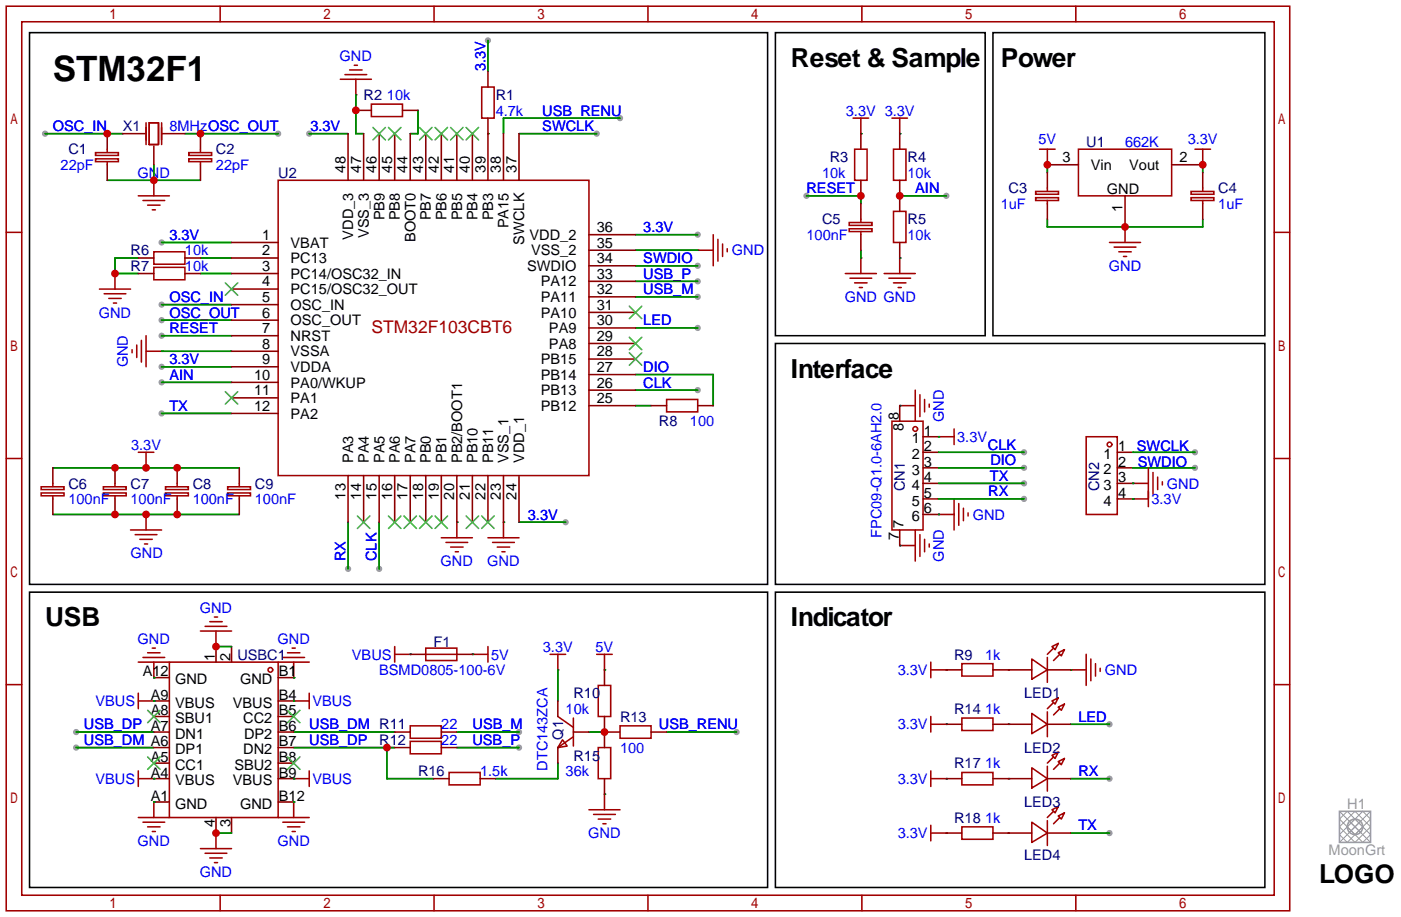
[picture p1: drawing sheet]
<svg xmlns="http://www.w3.org/2000/svg" width="229mm" height="150mm" viewBox="0 0 229 150" stroke-linecap="round" stroke-linejoin="round" font-family="sans-serif">
<g fill="#999">
<circle cx="12.4" cy="122.2" r=".51"/>
<circle cx="12.4" cy="119.6" r=".51"/>
<circle cx="26.4" cy="67.6" r=".51"/>
<circle cx="26.4" cy="62.5" r=".51"/>
<circle cx="26.4" cy="59.9" r=".51"/>
<circle cx="26.4" cy="54.9" r=".51"/>
<circle cx="26.4" cy="52.3" r=".51"/>
<circle cx="26.4" cy="49.8" r=".51"/>
<circle cx="26.4" cy="39.6" r=".51"/>
<circle cx="84.8" cy="122.2" r=".51"/>
<circle cx="84.8" cy="119.6" r=".51"/>
<circle cx="101.3" cy="19.3" r=".51"/>
<circle cx="97.5" cy="21.8" r=".51"/>
<circle cx="131.8" cy="32" r=".51"/>
<circle cx="154.7" cy="32" r=".51"/>
<circle cx="181.4" cy="118.4" r=".51"/>
<circle cx="56.9" cy="93" r=".51"/>
<circle cx="62" cy="93" r=".51"/>
<circle cx="92.5" cy="85.3" r=".51"/>
<circle cx="114" cy="38.4" r=".51"/>
<circle cx="50.5" cy="21.8" r=".51"/>
<circle cx="114" cy="43.4" r=".51"/>
<circle cx="114" cy="46" r=".51"/>
<circle cx="114" cy="48.5" r=".51"/>
<circle cx="114" cy="53.6" r=".51"/>
<circle cx="114" cy="63.8" r=".51"/>
<circle cx="120.4" cy="119.6" r=".51"/>
<circle cx="79.8" cy="6.6" r=".51"/>
<circle cx="181.4" cy="136.1" r=".51"/>
<circle cx="181.4" cy="127.3" r=".51"/>
<circle cx="45.5" cy="21.8" r=".51"/>
<circle cx="7.4" cy="21.8" r=".51"/>
<circle cx="167.4" cy="81.5" r=".51"/>
<circle cx="167.4" cy="79" r=".51"/>
<circle cx="167.4" cy="73.9" r=".51"/>
<circle cx="167.4" cy="76.5" r=".51"/>
<circle cx="195.3" cy="73.9" r=".51"/>
<circle cx="195.3" cy="76.5" r=".51"/>
</g>
<g fill="none" stroke="#a10000" stroke-width=".25">
<path d="M1 1h209.8v147.8h-209.8zM3.6 3.6h204.7v142.7h-204.7zM36 1v2.6M55.6 13h5.1M56.4 12.2h3.5M57.1 11.4h2.1M57.9 10.7h.5M58.2 13v2.5M60.7 17h5.1v2h-5.1zM71 1v2.6M78.7 14.2h2.1v5.1h-2.1zM105.9 1v2.6"/>
<path d="M139.4 19.3h2.6M140.7 19.3v2.5M140.9 1v2.6M145.8 19.3h2.5M147.1 19.3v2.5M175.9 1v2.6M1 38h2.6M15.6 24.9h3.8v.5h-3.8zM15.6 26h3.8v.4h-3.8zM17.5 24.4v.5M17.5 26.4v.5M22.6 32h5.1"/>
<path d="M23.4 32.8h3.5M23.9 20.1v3.5M24.1 33.5h2.1M24.4 20.1h1.5v3.5h-1.5zM24.9 34.3h.5M25.1 29.5v2.5M26.4 20.1v3.5M30.9 24.9h3.7v.5h-3.7zM30.9 26h3.7v.4h-3.7zM32.8 24.4v.5M32.8 26.4v.5M45.5 29.5h50.8v48.2h-50.8z"/>
<path d="M116.6 38.4v5M117.3 39.1v3.6M118.1 39.9v2M138.8 36.4h3.7v.4h-3.7zM138.8 37.4h3.7v.4h-3.7zM139.7 24.4h2v5.1h-2zM140.7 35.8v.5M140.7 37.8v.6M146 24.4h2.1v5.1h-2.1zM146 34.5h2.1v5.1h-2.1zM169.3 31.3h3.7v.4h-3.7zM169.3 32.3h3.7v.5h-3.7z"/>
<path d="M169.9 24.4h2.6M171.2 24.4v2.5M171.2 30.7v.5M171.2 32.8v.5M176.3 24.4h15.2v7.6h-15.2zM181.4 39.6h5M183.9 37.1v2.5M194.7 31.3h3.7v.4h-3.7zM194.7 32.3h3.7v.5h-3.7zM195.3 24.4h2.6M196.6 24.4v2.5M196.6 30.7v.5"/>
<path d="M196.6 32.8v.5M208.3 38h2.5M16.3 47.2h5M17 48h3.6M17.8 48.8h2M18.5 49.5h.5M18.8 44.7v2.5M21.6 57.1v.6M22.4 56.4v2M23.1 55.6v3.6M23.9 57.4h2.5M23.9 54.9v5"/>
<path d="M25.1 41.1h5.1v2.1h-5.1zM25.1 43.7h5.1v2h-5.1zM114 40.9h2.6M118.9 40.6v.5M138.2 44.7h5.1M138.9 45.5h3.6M139.7 46.2h2M140.5 47h.5M140.7 42.2v2.5M144.5 44.7h5.1M145.3 45.5h3.5M146 46.2h2.1"/>
<path d="M146.8 47h.5M147.1 42.2v2.5M182.1 40.4h3.6M182.9 41.1h2M183.6 41.9h.5M1 74.9h2.6M6.7 79.6h3.8v.4h-3.8zM8.6 79v.5M16.9 79.6h3.7v.4h-3.7zM18.8 79v.5M22.6 73.9h2.5M23.9 73.9v2.6"/>
<path d="M27.1 79.6h3.7v.4h-3.7zM29 79v.5M37.2 79.6h3.7v.4h-3.7zM39.1 79v.5M109 65.3h5v2h-5zM145.8 68.8h5.1v17.8h-5.1zM147.1 66.3h2.5M149.6 63.8v5M150.4 64.5v3.6M151.1 65.3v2M151.9 66v.5M153.4 71.4h2.6"/>
<path d="M156 70.1v2.5M177.5 71.4h5.1v12.7h-5.1zM185.2 79h2.5M187.7 76.5v6.3M188.5 77.2v3.6M189.2 78v2M190 78.7v.5M208.3 74.9h2.5M6.7 80.6h3.8v.4h-3.8zM8.6 81v.5M16.9 80.6h3.7v.4h-3.7zM18.8 81v.5"/>
<path d="M21.3 86.6h5.1M22.1 87.4h3.6M22.9 88.1h2M23.6 88.9h.5M23.9 84.1v2.5M27.1 80.6h3.7v.4h-3.7zM29 81v.5M37.2 80.6h3.7v.4h-3.7zM39.1 81v.5M72.1 87.9h5.1M72.9 88.6h3.6M73.7 89.4h2"/>
<path d="M74.4 90.2h.5M74.7 85.3v2.6M79.8 87.9h5M80.5 88.6h3.6M81.3 89.4h2M82 90.2h.5M82.3 85.3v2.6M147.1 89.2h2.5M149.6 86.6v5.1M150.4 87.4v3.5M151.1 88.1v2.1M151.9 88.9v.5"/>
<path d="M153.4 84.1h2.6M156 81.5v5.1M156.7 82.3v3.6M157.5 83.1v2M158.2 83.8v.5M185.2 81.5h2.5M1 111.9h2.6M22.6 108.2h5.1M22.6 114.6h2.5M22.6 113.3v2.5M23.4 107.4h3.5M24.1 106.7h2.1"/>
<path d="M24.9 105.9h.5M25.1 108.2v2.5M27.7 108.2h17.8v25.4h-17.8zM32.8 103.1h5M33.5 102.4h3.6M34.3 101.6h2M35.1 100.8h.5M35.3 103.1v2.6M45.5 108.2h5M46.2 107.4h3.6M47 106.7h2M47.8 105.9h.5"/>
<path d="M48 108.2v2.5M48 114.6h2.5M50.5 113.3v2.5M64.5 106.9h2.6M64.5 105.7v2.5M67.1 118.6h5v2h-5zM69.6 105.9h5.1v2h-5.1zM69.6 106.9h5.1M77.2 106.9h2.6M79.8 105.7v2.5M89.9 106.9h2.6M91.2 106.9v2.6"/>
<path d="M91.2 117.1l2.5 1.8M93.7 117.3v4.6M97.5 106.9h2.6M97.8 112h2v5.1h-2zM98.8 106.9v2.6M101.3 118.6h5.1v2h-5.1zM152.1 109.5h2.6M152.1 108.2v2.5M152.1 117.1v2.5M152.1 118.4h2.6M157.2 108.5h5.1v2h-5.1zM157.2 117.3h5.1v2.1h-5.1z"/>
<path d="M168.7 116.6l2.5 1.8-2.5 1.5zM168.7 107.7l2.5 1.8-2.5 1.5zM171.2 107.4v4.1M171.2 116.3v4.1M172 114.6l1-.6-.5 1.1zM172 105.7l1-.5-.5 1zM172.2 114.8l-1 1M172.2 105.9l-1 1M173 115.6l1-.5-.5 1zM173 106.7l1-.5-.5 1zM173.2 115.8l-1 1M173.2 106.9l-1 1"/>
<path d="M175 109.5h2.5M177.5 106.9v5.1M178.3 107.7v3.6M179.1 108.5v2M179.8 109.2v.5M208.3 111.9h2.5M22.6 133.6h5.1M22.6 127.3h2.5M22.6 126v2.5M23.4 134.4h3.5M24.1 135.1h2.1M24.9 135.9h.5"/>
<path d="M25.1 131.1v2.5M32.8 138.7h5M33.5 139.4h3.6M35.3 136.1v2.6M45.5 133.6h5M46.2 134.4h3.6M47 135.1h2M47.8 135.9h.5M48 131.1v2.5M48 127.3h2.5M50.5 126v2.5M67.1 121.2h5v2h-5z"/>
<path d="M73.4 126.2h5.1v2.1h-5.1zM91.9 120.9l.8 1-1.5 .3zM93.7 120.4l-2.5 1.8M96.3 132.3h5M97 133.1h3.6M97.8 122.2h2v5.1h-2zM97.8 133.9h2M98.6 134.6h.5M98.8 129.8v2.5M152.1 126v2.5M152.1 134.9v2.5M152.1 127.3h2.6"/>
<path d="M152.1 136.1h2.6M157.2 126.2h5.1v2.1h-5.1zM157.2 135.1h5.1v2.1h-5.1zM168.7 134.4l2.5 1.7-2.5 1.6zM168.7 125.5l2.5 1.8-2.5 1.5zM171.2 125.2v4.1M171.2 134.1v4.1M172 132.3l1-.5-.5 1zM172 123.4l1-.5-.5 1.1zM172.2 132.6l-1 1M172.2 123.7l-1 1M173 133.3l1-.5-.5 1.1z"/>
<path d="M173 124.5l1-.5-.5 1zM173.2 133.6l-1 1M173.2 124.7l-1 1M34.3 140.2h2M35.1 141h.5M36 146.3v2.5M71 146.3v2.5M105.9 146.3v2.5M140.9 146.3v2.5M175.9 146.3v2.5"/>
<circle cx="149.6" cy="70.1" r=".38"/>
<circle cx="181.4" cy="72.6" r=".38"/>
<circle cx="44.2" cy="109.5" r=".38"/>
</g>
<path d="M4.8 5.3h120.7v90.2h-120.7zM126.7 5.3h34.3v49.6h-34.3zM162.3 5.3h44.5v49.6h-44.5zM126.7 56.1h80.1v39.4h-80.1zM4.8 96.8h120.7v48.2h-120.7zM126.7 96.8h80.1v48.2h-80.1z" fill="none" stroke="#000" stroke-width=".25"/>
<g fill="none" stroke="#870000" stroke-width=".25">
<path d="M58.2 15.5h.1M58.2 18h2.5M65.8 18h2.5M79.8 11.7v2.5M79.8 19.3v10.2M17.5 21.8v2.6M17.5 26.9v2.6M20.1 21.8h3.8M25.1 29.5h.1M25.1 23.9v3M26.4 21.8h3.8M32.8 21.8v2.6"/>
<path d="M32.8 26.9v2.6M37.8 39.6h7.7M56.9 21.8v7.7M59.4 21.8v7.7M62 21.8v7.7M64.5 21.8v7.7M67.1 21.8v7.7M69.6 21.8v7.7M72.1 21.8v7.7M74.7 21.8v7.7M77.2 21.8v7.7M82.3 21.8v7.7"/>
<path d="M84.8 21.8v7.7M96.3 38.4h7.6M140.7 21.8h.1M140.7 21.8v2.6M140.7 29.5v2.5M140.7 33.3v2.5M140.7 38.4v2.5M147.1 21.8h.1M147.1 21.8v2.6M147.1 29.5v5M147.1 39.6v2.6M171.2 26.9h.1"/>
<path d="M171.2 28.2v2.5M171.2 33.3v2.5M171.2 26.9h5.1M183.9 37.1h.1M183.9 32v5.1M191.5 26.9h5.1M196.6 26.9h.1M196.6 28.2v2.5M196.6 33.3v2.5M18.8 44.7h.1M22.6 42.2h2.5M22.6 44.7h2.5"/>
<path d="M26.4 57.4h.1M30.2 42.2h2.6M30.2 44.7h2.6M37.8 42.2h7.7M37.8 44.7h7.7M37.8 47.2h7.7M37.8 49.8h7.7M37.8 52.3h7.7M37.8 54.9h7.7M37.8 57.4h7.7M37.8 59.9h7.7M96.3 58.7h7.6"/>
<path d="M96.3 56.1h7.6M96.3 53.6h7.6M96.3 51.1h7.6M96.3 48.5h7.6M96.3 46h7.6M96.3 43.4h7.6M96.3 40.9h7.6M114 40.9h.1M140.7 42.2h.1M147.1 42.2h.1M8.6 76.5v2.5M18.8 76.5v2.5"/>
<path d="M23.9 76.5h.1M29 76.5v2.5M37.8 62.5h7.7M37.8 65h7.7M37.8 67.6h7.7M39.1 76.5v2.5M56.9 77.7v7.6M59.4 77.7v7.6M62 77.7v7.6M64.5 77.7v7.6M67.1 77.7v7.6M69.6 77.7v7.6"/>
<path d="M72.1 77.7v7.6M74.7 77.7v7.6M77.2 77.7v7.6M79.8 77.7v7.6M82.3 77.7v7.6M84.8 77.7v7.6M96.3 66.3h7.6M96.3 63.8h7.6M96.3 61.2h7.6M106.4 66.3h2.6M114 66.3h2.6M147.1 66.3h.1"/>
<path d="M147.1 66.3v2.5M150.9 71.4h2.5M150.9 73.9h2.5M150.9 76.5h2.5M150.9 79h2.5M153.4 71.4h.1M182.6 73.9h2.6M182.6 76.5h2.6M182.6 79h2.6M185.2 79h.1M8.6 81.5v2.6M18.8 81.5v2.6"/>
<path d="M23.9 84.1h.1M29 81.5v2.6M39.1 81.5v2.6M74.7 85.3h.1M82.3 85.3h.1M147.1 89.2h.1M147.1 86.6v2.6M150.9 81.5h2.5M150.9 84.1h2.5M153.4 84.1h.1M182.6 81.5h2.6M185.2 81.5h.1"/>
<path d="M25.1 110.7h.1M25.1 114.6h.1M25.1 119.6h2.6M25.1 110.7h2.6M25.1 114.6h2.6M25.1 117.1h2.6M35.3 105.7h.1M35.3 105.7v2.5M37.8 105.7v2.5M45.5 119.6h2.5M45.5 110.7h2.5M45.5 114.6h2.5"/>
<path d="M45.5 117.1h2.5M48 110.7h.1M48 114.6h.1M64.5 119.6h2.6M67.1 106.9h.1M67.1 106.9h2.5M72.1 119.6h2.6M74.7 106.9h2.5M77.2 106.9h.1M91.2 109.5h.1M91.2 114.6v2.5M93.7 119.6h2.6"/>
<path d="M98.8 109.5h.1M98.8 109.5v2.5M98.8 117.1v5.1M98.8 119.6h2.5M106.4 119.6h2.6M154.7 109.5h.1M154.7 118.4h.1M154.7 109.5h2.5M154.7 118.4h2.5M162.3 109.5h6.4M162.3 118.4h6.4M171.2 109.5h3.8"/>
<path d="M171.2 118.4h3.8M175 109.5h.1M25.1 131.1h.1M25.1 127.3h.1M25.1 127.3h2.6M25.1 122.2h2.6M25.1 124.7h2.6M25.1 131.1h2.6M35.3 136.1h.1M35.3 133.6v2.5M37.8 133.6v2.5M45.5 127.3h2.5"/>
<path d="M45.5 122.2h2.5M45.5 124.7h2.5M45.5 131.1h2.5M48 131.1h.1M48 127.3h.1M64.5 122.2h2.6M70.9 127.3h2.5M72.1 122.2h2.6M78.5 127.3h2.5M91.2 122.2v2.5M98.8 129.8h.1M98.8 127.3v2.5"/>
<path d="M154.7 127.3h.1M154.7 136.1h.1M154.7 127.3h2.5M154.7 136.1h2.5M162.3 127.3h6.4M162.3 136.1h6.4M171.2 127.3h3.8M171.2 136.1h3.8"/>
</g>
<g fill="none" stroke="#008700" stroke-width=".25">
<path d="M58.2 15.5v6.3h1.2M68.3 18v3.8h-1.2M79.8 6.6v5.1M101.3 19.3h-19v2.5M7.4 21.8h12.7M17.5 29.5h15.3M25.1 26.9v2.6M26.4 39.6h11.4M30.2 21.8h15.3M50.5 21.8h6.4M79.8 21.8h.1M84.8 21.8h12.7"/>
<path d="M103.9 38.4h10.1M131.8 32h8.9v1.3M140.7 21.8h.1M147.1 21.8h.1M147.1 32h7.6M171.2 35.8v1.3h25.4v-1.3M171.2 26.9v1.3M196.6 26.9v1.3M22.6 42.2h-3.8v2.5h3.8M26.4 57.4h11.4M26.4 59.9h11.4M26.4 54.9h11.4"/>
<path d="M26.4 52.3h11.4M26.4 49.8h11.4M32.8 42.2h5M32.8 44.7h5M103.9 40.9h10.1M103.9 43.4h10.1M103.9 46h10.1M103.9 48.5h10.1M103.9 53.6h10.1M140.7 40.9v1.3M147.1 42.2h.1M8.6 76.5h30.5"/>
<path d="M26.4 67.6h11.4M26.4 62.5h11.4M103.9 61.2h12.7v5.1M103.9 63.8h10.1M103.9 66.3h2.5M147.1 66.3h.1M153.4 71.4h.1M153.4 76.5h14M153.4 79h14M153.4 73.9h14M185.2 79h.1M185.2 76.5h10.1"/>
<path d="M185.2 73.9h10.1M8.6 84.1h30.5M56.9 85.3v7.7M62 85.3v7.7M74.7 85.3h.1M82.3 85.3h.1M84.8 85.3h7.7M147.1 89.2h.1M153.4 84.1h.1M153.4 81.5h14M185.2 81.5h.1M12.4 119.6h12.7"/>
<path d="M25.1 114.6h.1M25.1 110.7h.1M35.3 105.7h2.5M48 114.6h.1M48 110.7h.1M48 119.6h16.5M67.1 106.9h.1M74.7 119.6h10.1M77.2 106.9h.1M91.2 109.5v5.1M96.3 119.6h2.5M98.8 109.5h.1"/>
<path d="M109 119.6h11.4M154.7 109.5h.1M154.7 118.4h.1M164.8 109.5h.1M164.8 118.4h.1M175 109.5h.1M175 118.4h6.4M12.4 122.2h12.7M25.1 127.3h.1M25.1 131.1h.1M35.3 136.1h2.5M48 127.3h.1"/>
<path d="M48 131.1h.1M48 122.2h16.5M63.2 122.2v5.1h7.7M74.7 122.2h10.1M91.2 124.7v2.6h-10.2M98.8 129.8h.1M154.7 127.3h.1M154.7 136.1h.1M164.8 127.3h.1M164.8 136.1h.1M175 127.3h6.4M175 136.1h6.4"/>
</g>
<g fill="none" stroke="#3c3" stroke-width=".25">
<path d="M61 20.8l2 2.1M63 20.8l-2 2.1M63.5 20.8l2 2.1M65.5 20.8l-2 2.1M68.6 20.8l2 2.1M70.6 20.8l-2 2.1M71.1 20.8l2.1 2.1M73.2 20.8l-2.1 2.1M73.7 20.8l2 2.1M75.7 20.8l-2 2.1M76.2 20.8l2 2.1M78.2 20.8l-2 2.1"/>
<path d="M36.8 46.2l2.1 2.1M38.9 46.2l-2.1 2.1M102.9 57.7l2 2M102.9 55.1l2 2M102.9 50l2 2.1M104.9 50l-2 2.1M104.9 57.7l-2 2M104.9 55.1l-2 2M36.8 64l2.1 2M38.9 64l-2.1 2M58.4 84.3l2.1 2.1M60.5 84.3l-2.1 2.1"/>
<path d="M63.5 84.3l2 2.1M65.5 84.3l-2 2.1M66 84.3l2.1 2.1M68.1 84.3l-2.1 2.1M68.6 84.3l2 2.1M70.6 84.3l-2 2.1M71.1 84.3l2.1 2.1M73.2 84.3l-2.1 2.1M76.2 84.3l2 2.1M78.2 84.3l-2 2.1M78.7 84.3l2.1 2.1M80.8 84.3l-2.1 2.1"/>
<path d="M24.1 116.1l2.1 2M26.2 116.1l-2.1 2M47 116.1l2 2M49 116.1l-2 2M24.1 123.7l2.1 2M26.2 123.7l-2.1 2M47 123.7l2 2M49 123.7l-2 2"/>
</g>
<path d="M218.9 135.1l2.6-2.5 2.5 2.5-2.5 2.6zM218.9 132.6l5.1 5.1M220.2 132.6l3.8 3.8-1.2 1.3-3.9-3.8zM222.8 132.6l1.2 1.3-3.8 3.8-1.3-1.3zM224 132.6l-5.1 5.1" fill="none" stroke="#999" stroke-width=".16"/>
<g fill="none" stroke="#999" stroke-width=".25">
<path d="M218.9 132.6h5.1v5.1h-5.1z"/>
<circle cx="221.5" cy="135.1" r="1.27"/>
</g>
<g fill="#c00">
<circle cx="18.8" cy="44.7" r=".63"/>
<circle cx="63.2" cy="122.2" r=".63"/>
<circle cx="29" cy="76.5" r=".63"/>
<circle cx="23.9" cy="76.5" r=".63"/>
<circle cx="18.8" cy="76.5" r=".63"/>
<circle cx="29" cy="84.1" r=".63"/>
<circle cx="23.9" cy="84.1" r=".63"/>
<circle cx="18.8" cy="84.1" r=".63"/>
<circle cx="140.7" cy="32" r=".63"/>
<circle cx="147.1" cy="32" r=".63"/>
<circle cx="196.6" cy="26.9" r=".63"/>
<circle cx="58.2" cy="18" r=".63"/>
<circle cx="171.2" cy="26.9" r=".63"/>
<circle cx="183.9" cy="37.1" r=".63"/>
<circle cx="98.8" cy="119.6" r=".63"/>
<circle cx="32.8" cy="21.8" r=".63"/>
<circle cx="17.5" cy="21.8" r=".63"/>
<circle cx="25.1" cy="29.5" r=".63"/>
<circle cx="35.3" cy="105.7" r=".63"/>
<circle cx="35.3" cy="136.1" r=".63"/>
</g>
<text font-size="5.7" x="8.6" y="13.2">STM32F1</text>
<g font-size="4.3">
<text x="129.3" y="10.9">Reset &amp; Sample</text>
<text x="163.6" y="10.9">Power</text>
<text x="129.3" y="61.7">Interface</text>
<text x="7.4" y="102.4">USB</text>
<text x="129.3" y="102.4">Indicator</text>
<text x="215.6" y="144.3">LOGO</text>
</g>
<text font-size="2.9" fill="#a00000" x="60.7" y="54.4">STM32F103CBT6</text>
<g font-size="2.4" fill="#00f">
<text x="55.5" y="10">GND</text>
<text x="79.3" y="11.7" transform="rotate(-90 79.3 11.7)">3.3V</text>
<text x="63.2" y="16.3">10k</text>
<text x="8.6" y="21.4">OSC_IN</text>
<text x="27.7" y="21.4">8MHzOSC_OUT</text>
<text x="50.7" y="21.4">3.3V</text>
<text x="81" y="18.9">4.7k</text>
<text x="88.6" y="18.9">USB_RENU</text>
<text x="88.6" y="21.4">SWCLK</text>
<text x="138.3" y="18.9">3.3V 3.3V</text>
<text x="169.7" y="23.5">5V</text>
<text x="183.9" y="24">662K</text>
<text x="194.1" y="23.5">3.3V</text>
<text x="9.9" y="27.8">22pF</text>
<text x="22.5" y="29">GND</text>
<text x="35.3" y="27.8">22pF</text>
<text x="134.4" y="29">10k</text>
<text x="148.3" y="29">10k</text>
<text x="131.8" y="31.6">RESET</text>
<text x="149.6" y="31.6">AIN</text>
<text x="163.6" y="34.1">1uF</text>
<text x="199.1" y="34.1">1uF</text>
<text x="27.7" y="39.2">3.3V</text>
<text x="30.2" y="41.7">10k</text>
<text x="105.2" y="37.9">3.3V</text>
<text x="119.6" y="41.7">GND</text>
<text x="131.8" y="39.2">100nF</text>
<text x="148.3" y="39.2">10k</text>
<text x="30.2" y="44.3">10k</text>
<text x="105.2" y="43">SWDIO</text>
<text x="105.2" y="45.6">USB_P</text>
<text x="181.3" y="44.3">GND</text>
<text x="16.2" y="51.9">GND</text>
<text x="27.7" y="51.9">OSC_OUT</text>
<text x="27.7" y="49.4">OSC_IN</text>
<text x="105.2" y="48.1">USB_M</text>
<text x="105.2" y="53.2">LED</text>
<text x="138.1" y="49.4">GND GND</text>
<text x="27.7" y="59.5">3.3V</text>
<text x="27.7" y="54.4">RESET</text>
<text x="20.9" y="60" transform="rotate(-90 20.9 60)">GND</text>
<text x="27.7" y="62.1">AIN</text>
<text x="105.2" y="60.8">DIO</text>
<text x="105.2" y="63.3">CLK</text>
<text x="27.7" y="67.1">TX</text>
<text x="112.8" y="69.7">100</text>
<text x="154.3" y="68.9" transform="rotate(-90 154.3 68.9)">GND</text>
<text x="21.4" y="73.5">3.3V</text>
<text x="156.5" y="72.2">3.3V</text>
<text x="161.5" y="73.5">CLK</text>
<text x="161.9" y="76">DIO</text>
<text x="185.8" y="73.7">SWCLK</text>
<text x="186" y="76.3">SWDIO</text>
<text x="11.2" y="82.4">100nF</text>
<text x="21.3" y="82.4">100nF</text>
<text x="31.5" y="82.4">100nF</text>
<text x="41.7" y="82.4">100nF</text>
<text x="161.5" y="81.1">RX</text>
<text x="161.8" y="78.6">TX</text>
<text x="188.2" y="82.4">3.3V</text>
<text x="190.8" y="79.8">GND</text>
<text x="86.3" y="84.9">3.3V</text>
<text x="144.1" y="87.9" transform="rotate(-90 144.1 87.9)">FPC09-Q1.0-6AH2.0</text>
<text x="159" y="84.9">GND</text>
<text x="21.3" y="91.3">GND</text>
<text x="56.5" y="91.7" transform="rotate(-90 56.5 91.7)">RX</text>
<text x="61.6" y="91.7" transform="rotate(-90 61.6 91.7)">CLK</text>
<text x="72" y="92.5">GND</text>
<text x="79.7" y="92.5">GND</text>
<text x="154.3" y="91.8" transform="rotate(-90 154.3 91.8)">GND</text>
<text x="32.7" y="100.2">GND</text>
<text x="22.5" y="105.2">GND</text>
<text x="45.4" y="105.2">GND</text>
<text x="57.5" y="107.8">VBUS</text>
<text x="80.3" y="107.8">5V</text>
<text x="88.7" y="106.5">3.3V</text>
<text x="97.3" y="106.5">5V</text>
<text x="161" y="107.8">1k</text>
<text x="62" y="110.3">BSMD0805-100-6V</text>
<text x="146.7" y="110.3">3.3V</text>
<text x="180.6" y="110.3">GND</text>
<text x="13.7" y="119.2">USB_DP A7</text>
<text x="15.6" y="115.4">VBUS</text>
<text x="50.5" y="119.2">USB_DM R11</text>
<text x="51.1" y="115.4">VBUS</text>
<text x="72.1" y="119.2">22</text>
<text x="77.2" y="119.2">USB_M</text>
<text x="92.5" y="116.7">10k</text>
<text x="107.7" y="119.2">USB_RENU</text>
<text x="146.7" y="119.2">3.3V</text>
<text x="161" y="116.7">1k</text>
<text x="176.3" y="117.9">LED</text>
<text x="13.7" y="121.8">USB_DM A6</text>
<text x="50.5" y="121.8">USB_DP</text>
<text x="72.1" y="121.8">22</text>
<text x="77.2" y="121.8">USB_P</text>
<text x="89.5" y="126" transform="rotate(-90 89.5 126)">DTC143ZCA</text>
<text x="101.3" y="123">100</text>
<text x="161" y="125.6">1k</text>
<text x="15.6" y="128.1">VBUS</text>
<text x="51.1" y="128.1">VBUS</text>
<text x="78.5" y="126.8">1.5k</text>
<text x="92.5" y="126.8">36k</text>
<text x="146.7" y="128.1">3.3V</text>
<text x="176.3" y="126.8">RX</text>
<text x="96.2" y="137">GND</text>
<text x="146.7" y="137">3.3V</text>
<text x="161" y="134.5">1k</text>
<text x="176.3" y="135.7">TX</text>
<text x="22.5" y="138.3">GND</text>
<text x="32.7" y="143.3">GND</text>
<text x="45.4" y="138.3">GND</text>
</g>
<g font-size="2.4" fill="#000080">
<text x="59.4" y="16.3">R2</text>
<text x="81" y="16.3">R1</text>
<text x="20.1" y="21.4">X1</text>
<text x="177.5" y="24">U1</text>
<text x="11.2" y="25.2">C1</text>
<text x="35.3" y="25.2">C2</text>
<text x="45.5" y="29">U2</text>
<text x="135.6" y="26.5">R3</text>
<text x="148.3" y="26.5">R4</text>
<text x="164.8" y="31.6">C3</text>
<text x="199.1" y="31.6">C4</text>
<text x="21.3" y="41.7">R6</text>
<text x="134.4" y="36.7">C5</text>
<text x="148.3" y="36.7">R5</text>
<text x="21.3" y="44.3">R7</text>
<text x="107.7" y="69.7">R8</text>
<text x="11.2" y="79.8">C6</text>
<text x="21.3" y="79.8">C7</text>
<text x="31.5" y="79.8">C8</text>
<text x="41.7" y="79.8">C9</text>
<text x="147.9" y="80.3" transform="rotate(-90 147.9 80.3)">CN1</text>
<text x="179.7" y="80.3" transform="rotate(-90 179.7 80.3)">CN2</text>
<text x="38.8" y="107.8">USBC1</text>
<text x="70.9" y="105.7">F1</text>
<text x="156" y="107.8">R9</text>
<text x="93.7" y="114.1">R10</text>
<text x="101.3" y="117.9">R13</text>
<text x="156" y="116.7">R14</text>
<text x="167.4" y="114.1">LED1</text>
<text x="62" y="121.8">R12</text>
<text x="92" y="120.9" transform="rotate(-90 92 120.9)">Q1</text>
<text x="93.7" y="124.3">R15</text>
<text x="156" y="125.6">R17</text>
<text x="167.4" y="123">LED2</text>
<text x="68.3" y="126.8">R16</text>
<text x="167.4" y="131.9">LED3</text>
<text x="156" y="134.5">R18</text>
<text x="167.4" y="140.5">LED4</text>
</g>
<g font-size="2.4">
<text x="56.5" y="28.2" transform="rotate(-90 56.5 28.2)">48</text>
<text x="59" y="28.2" transform="rotate(-90 59 28.2)">47</text>
<text x="61.6" y="28.2" transform="rotate(-90 61.6 28.2)">46</text>
<text x="64.1" y="28.2" transform="rotate(-90 64.1 28.2)">45</text>
<text x="66.6" y="28.2" transform="rotate(-90 66.6 28.2)">44</text>
<text x="69.2" y="28.2" transform="rotate(-90 69.2 28.2)">43</text>
<text x="71.7" y="28.2" transform="rotate(-90 71.7 28.2)">42</text>
<text x="74.3" y="28.2" transform="rotate(-90 74.3 28.2)">41</text>
<text x="76.8" y="28.2" transform="rotate(-90 76.8 28.2)">40</text>
<text x="79.3" y="28.2" transform="rotate(-90 79.3 28.2)">39</text>
<text x="81.9" y="28.2" transform="rotate(-90 81.9 28.2)">38</text>
<text x="84.4" y="28.2" transform="rotate(-90 84.4 28.2)">37</text>
<text x="173.7" y="26.5">3</text>
<text x="178.3" y="27.8">Vin</text>
<text x="184.6" y="27.8">Vout</text>
<text x="192.8" y="26.5">2</text>
<text x="62.8" y="36" transform="rotate(-90 62.8 36)">PB9</text>
<text x="65.4" y="36" transform="rotate(-90 65.4 36)">PB8</text>
<text x="70.4" y="36" transform="rotate(-90 70.4 36)">PB7</text>
<text x="73" y="36" transform="rotate(-90 73 36)">PB6</text>
<text x="75.5" y="36" transform="rotate(-90 75.5 36)">PB5</text>
<text x="78.1" y="36" transform="rotate(-90 78.1 36)">PB4</text>
<text x="80.6" y="36" transform="rotate(-90 80.6 36)">PB3</text>
<text x="180.9" y="31.7">GND</text>
<text x="183.5" y="34.6" transform="rotate(-90 183.5 34.6)">1</text>
<text x="42.9" y="39.2">1</text>
<text x="42.9" y="41.7">2</text>
<text x="47.5" y="40.5">VBAT</text>
<text x="57.7" y="39.2" transform="rotate(-90 57.7 39.2)">VDD_3</text>
<text x="60.3" y="38.9" transform="rotate(-90 60.3 38.9)">VSS_3</text>
<text x="67.9" y="39.6" transform="rotate(-90 67.9 39.6)">BOOT0</text>
<text x="83.1" y="37.3" transform="rotate(-90 83.1 37.3)">PA15</text>
<text x="85.7" y="40" transform="rotate(-90 85.7 40)">SWCLK</text>
<text x="86.6" y="39.2">VDD_2</text>
<text x="86.8" y="41.7">VSS_2</text>
<text x="97.5" y="40.5">35</text>
<text x="97.5" y="37.9">36</text>
<text x="42.9" y="44.3">3</text>
<text x="42.9" y="46.8">4</text>
<text x="47.5" y="43">PC13</text>
<text x="47.5" y="45.6">PC14/OSC32_IN</text>
<text x="86.2" y="44.3">SWDIO</text>
<text x="88.4" y="46.8">PA12</text>
<text x="97.5" y="45.6">33</text>
<text x="97.5" y="43">34</text>
<text x="42.9" y="49.4">5</text>
<text x="42.9" y="51.9">6</text>
<text x="47.5" y="48.1">PC15/OSC32_OUT</text>
<text x="47.5" y="50.6">OSC_IN</text>
<text x="47.5" y="53.2">OSC_OUT</text>
<text x="88.4" y="51.9">PA10</text>
<text x="88.4" y="49.4">PA11</text>
<text x="97.5" y="53.2">30</text>
<text x="97.5" y="50.6">31</text>
<text x="97.5" y="48.1">32</text>
<text x="42.9" y="54.4">7</text>
<text x="42.9" y="57">8</text>
<text x="42.9" y="59.5">9</text>
<text x="47.5" y="55.7">NRST</text>
<text x="47.5" y="58.3">VSSA</text>
<text x="88.4" y="59.5">PB15</text>
<text x="89.7" y="57">PA8</text>
<text x="89.7" y="54.4">PA9</text>
<text x="97.5" y="58.3">28</text>
<text x="97.5" y="55.7">29</text>
<text x="41.5" y="62.1">10</text>
<text x="41.5" y="64.6">11</text>
<text x="47.5" y="60.8">VDDA</text>
<text x="47.5" y="63.3">PA0/WKUP</text>
<text x="47.5" y="65.9">PA1</text>
<text x="88.4" y="64.6">PB13</text>
<text x="88.4" y="62.1">PB14</text>
<text x="97.5" y="65.9">25</text>
<text x="97.5" y="63.3">26</text>
<text x="97.5" y="60.8">27</text>
<text x="41.5" y="67.1">12</text>
<text x="47.5" y="68.4">PA2</text>
<text x="88.4" y="67.1">PB12</text>
<text x="146.9" y="68.6" transform="rotate(-90 146.9 68.6)">8</text>
<text x="147.7" y="70.4" transform="rotate(-90 147.7 70.4)">8</text>
<text x="151" y="71.2">1</text>
<text x="57.7" y="75.7" transform="rotate(-90 57.7 75.7)">PA3</text>
<text x="60.3" y="75.7" transform="rotate(-90 60.3 75.7)">PA4</text>
<text x="62.8" y="75.7" transform="rotate(-90 62.8 75.7)">PA5</text>
<text x="65.4" y="75.7" transform="rotate(-90 65.4 75.7)">PA6</text>
<text x="67.9" y="75.7" transform="rotate(-90 67.9 75.7)">PA7</text>
<text x="70.4" y="75.7" transform="rotate(-90 70.4 75.7)">PB0</text>
<text x="73" y="75.7" transform="rotate(-90 73 75.7)">PB1</text>
<text x="75.5" y="75.7" transform="rotate(-90 75.5 75.7)">PB2/BOOT1</text>
<text x="78.1" y="75.7" transform="rotate(-90 78.1 75.7)">PB10</text>
<text x="80.6" y="75.7" transform="rotate(-90 80.6 75.7)">PB11</text>
<text x="83.1" y="75.7" transform="rotate(-90 83.1 75.7)">VSS_1</text>
<text x="85.7" y="75.7" transform="rotate(-90 85.7 75.7)">VDD_1</text>
<text x="149" y="72.5">1</text>
<text x="149" y="75">2</text>
<text x="149" y="77.6">3</text>
<text x="151" y="73.7">2</text>
<text x="151" y="76.3">3</text>
<text x="180.4" y="75">1</text>
<text x="180.4" y="77.5">2</text>
<text x="182.8" y="73.7">1</text>
<text x="182.8" y="76.3">2</text>
<text x="56.5" y="81.6" transform="rotate(-90 56.5 81.6)">13</text>
<text x="59" y="81.6" transform="rotate(-90 59 81.6)">14</text>
<text x="61.6" y="81.6" transform="rotate(-90 61.6 81.6)">15</text>
<text x="64.1" y="81.6" transform="rotate(-90 64.1 81.6)">16</text>
<text x="66.6" y="81.6" transform="rotate(-90 66.6 81.6)">17</text>
<text x="69.2" y="81.6" transform="rotate(-90 69.2 81.6)">18</text>
<text x="71.7" y="81.6" transform="rotate(-90 71.7 81.6)">19</text>
<text x="74.3" y="81.6" transform="rotate(-90 74.3 81.6)">20</text>
<text x="76.8" y="81.6" transform="rotate(-90 76.8 81.6)">21</text>
<text x="79.3" y="81.6" transform="rotate(-90 79.3 81.6)">22</text>
<text x="81.9" y="81.6" transform="rotate(-90 81.9 81.6)">23</text>
<text x="84.4" y="81.6" transform="rotate(-90 84.4 81.6)">24</text>
<text x="149" y="80.1">4</text>
<text x="149" y="82.6">5</text>
<text x="151" y="78.8">4</text>
<text x="151" y="81.3">5</text>
<text x="151" y="83.9">6</text>
<text x="180.4" y="80.1">3</text>
<text x="180.4" y="82.6">4</text>
<text x="182.8" y="78.8">3</text>
<text x="182.8" y="81.3">4</text>
<text x="146.9" y="88.2" transform="rotate(-90 146.9 88.2)">7</text>
<text x="147.7" y="86.4" transform="rotate(-90 147.7 86.4)">7</text>
<text x="149" y="85.2">6</text>
<text x="35.1" y="107.9" transform="rotate(-90 35.1 107.9)">1</text>
<text x="37.7" y="107.9" transform="rotate(-90 37.7 107.9)">2</text>
<text x="23.3" y="110.6">A12</text>
<text x="28.6" y="111.8">GND</text>
<text x="39.2" y="111.8">GND</text>
<text x="45.6" y="110.6">B1</text>
<text x="24.6" y="116.9">A8</text>
<text x="24.6" y="114.4">A9</text>
<text x="28.6" y="118.2">SBU1</text>
<text x="28.6" y="115.6">VBUS</text>
<text x="38" y="115.6">VBUS</text>
<text x="39.8" y="118.2">CC2</text>
<text x="45.6" y="114.4">B4</text>
<text x="45.6" y="116.9">B5</text>
<text x="45.6" y="119.4">B6</text>
<text x="24.6" y="124.5">A5</text>
<text x="28.6" y="125.8">CC1</text>
<text x="28.6" y="123.3">DP1</text>
<text x="28.6" y="120.7">DN1</text>
<text x="38.3" y="125.8">SBU2</text>
<text x="39.8" y="123.3">DN2</text>
<text x="39.9" y="120.7">DP2</text>
<text x="45.6" y="122">B7</text>
<text x="45.6" y="124.5">B8</text>
<text x="24.6" y="130.9">A1</text>
<text x="24.6" y="127.1">A4</text>
<text x="28.6" y="128.3">VBUS</text>
<text x="38" y="128.3">VBUS</text>
<text x="45.6" y="127.1">B9</text>
<text x="45.6" y="130.9">B12</text>
<text x="28.6" y="132.1">GND</text>
<text x="35.1" y="135.2" transform="rotate(-90 35.1 135.2)">4</text>
<text x="37.7" y="135.2" transform="rotate(-90 37.7 135.2)">3</text>
<text x="39.2" y="132.1">GND</text>
</g>
<g font-size="2.4" fill="#999">
<text x="220.2" y="132.2">H1</text>
<text x="217.2" y="139.8">MoonGrt</text>
</g>
</svg>
